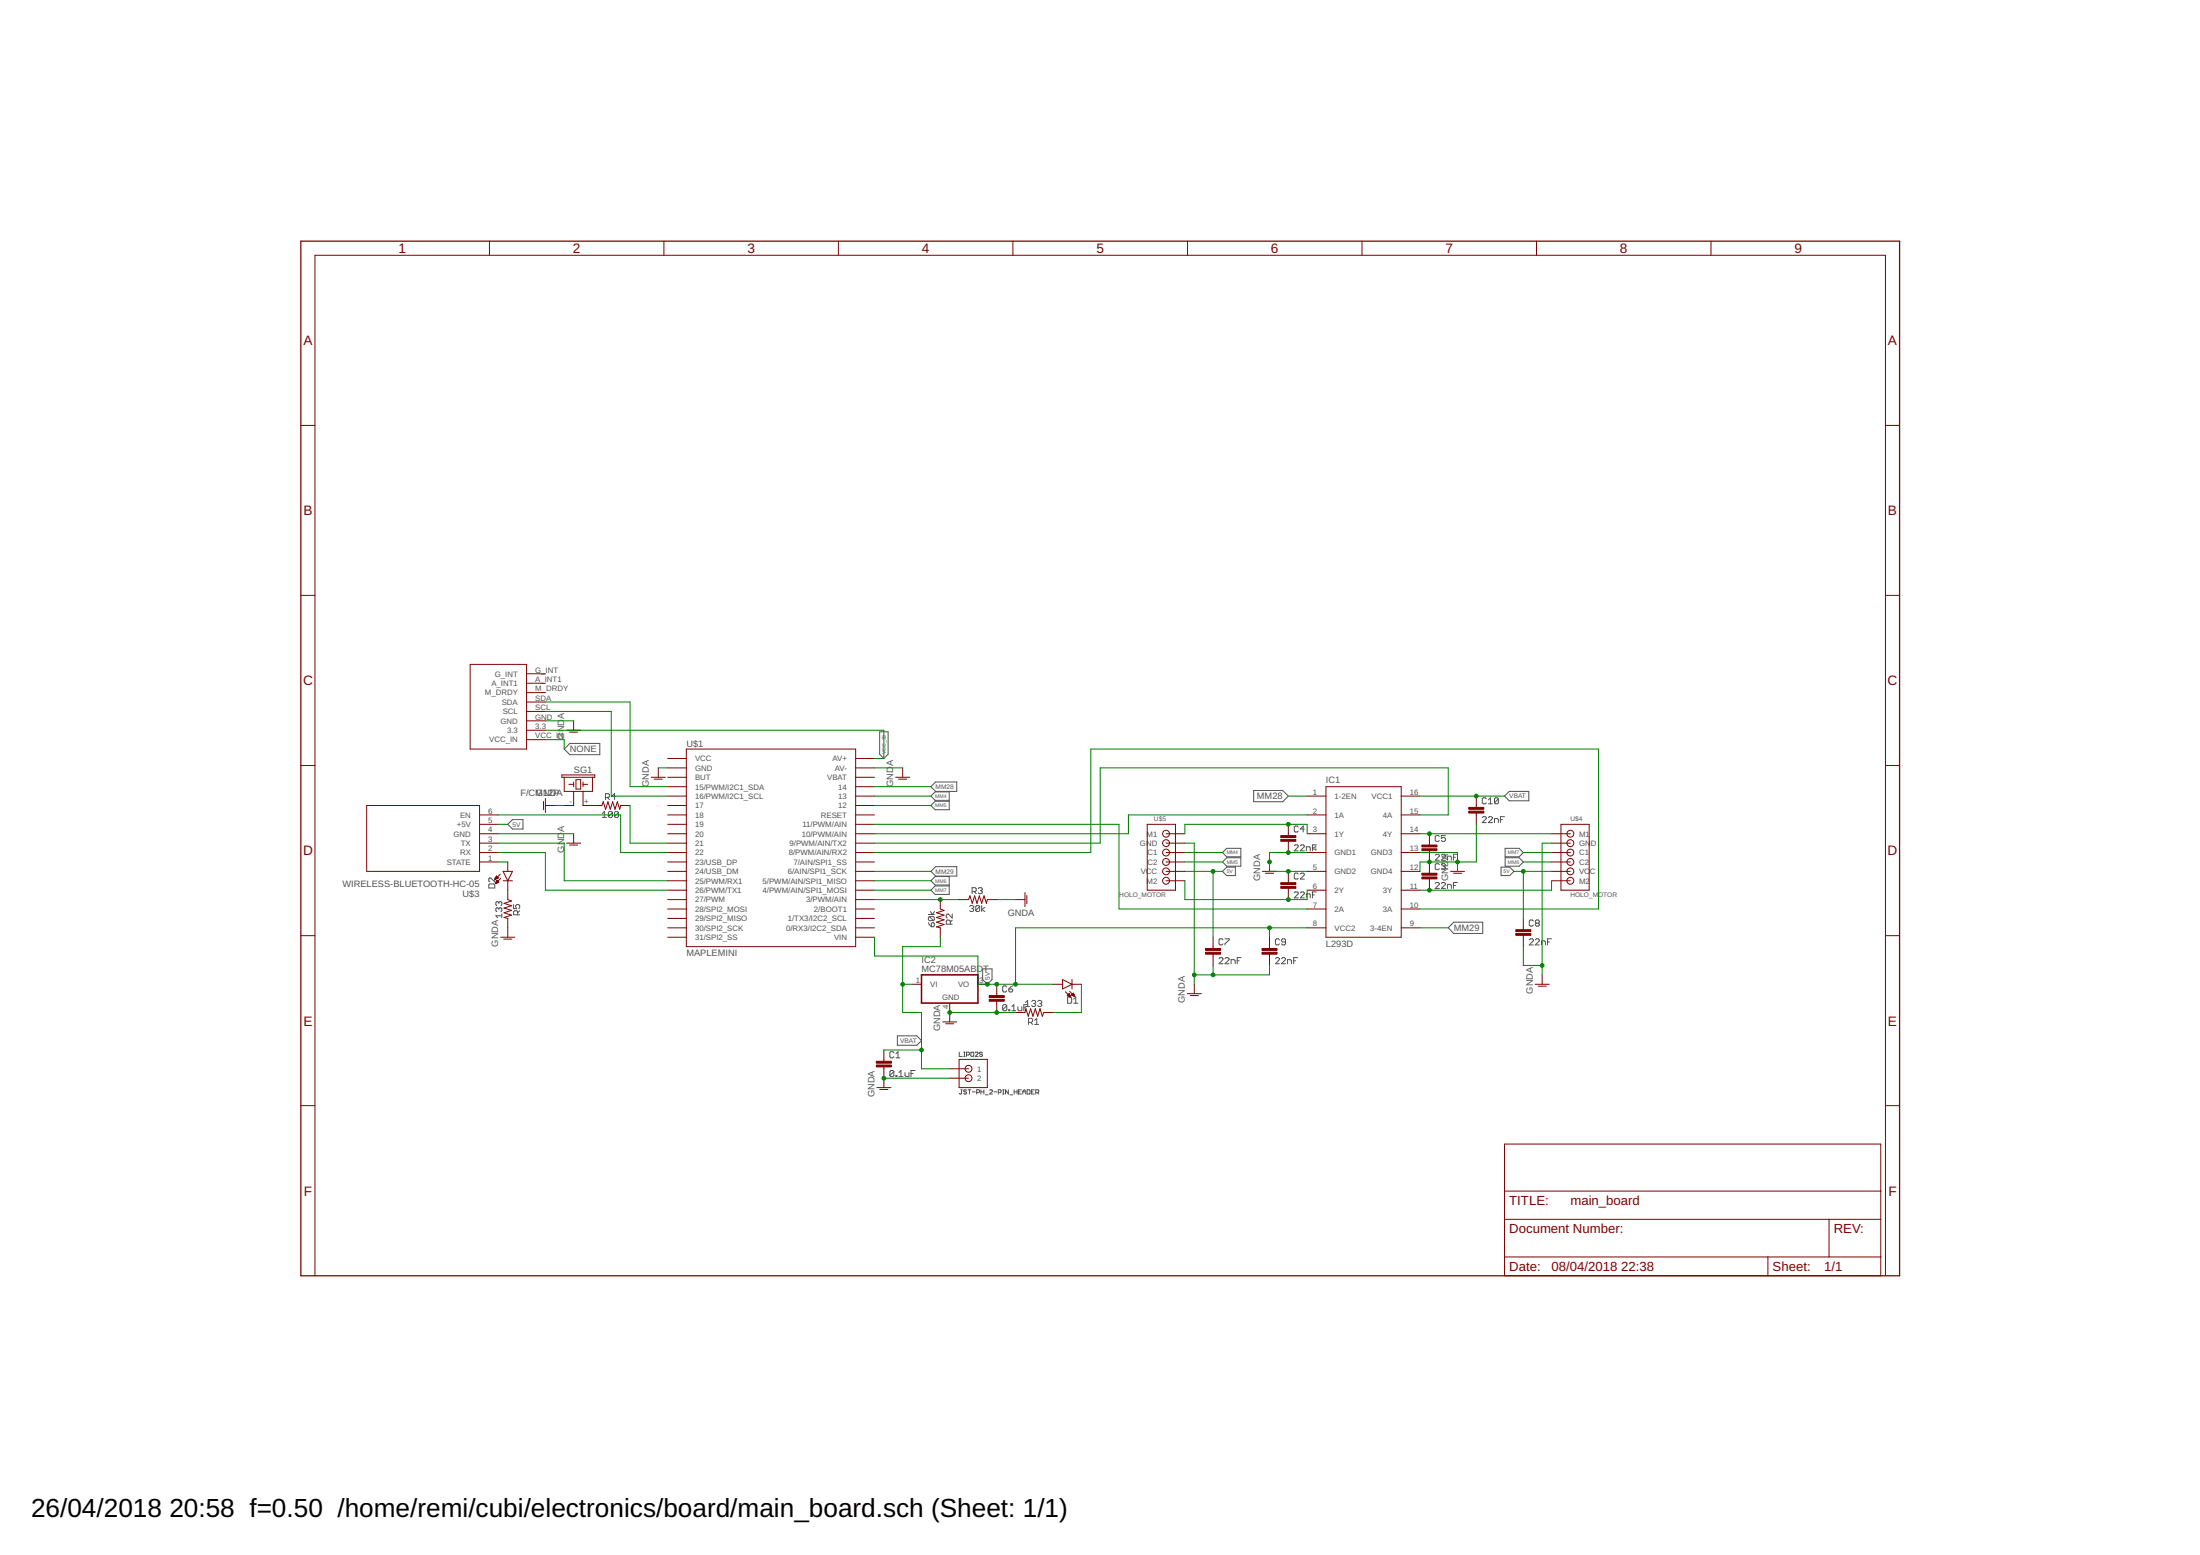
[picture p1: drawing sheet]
<svg xmlns="http://www.w3.org/2000/svg" width="297mm" height="210mm" viewBox="0 0 297 210" stroke-linecap="round" stroke-linejoin="round" font-family="sans-serif">
<g fill="none" stroke="#505050" stroke-width=".14">
<path d="M118.8 98.8h1.1v3l-.6 .6-.5-.6zM66.1 119.3h.6l.1 .2v.4h-.8v-.4zM66.8 118.5v.5l-.5-.5-.3 .1v.3l.1 .1M69.2 110.6h1.4v1.3h-1.4l-.6-.6zM76.2 101.1l.7-.7h4.1v1.5h-4.1zM81.3 109.8l.3-.3v.8M81.3 110.3h.6M81.7 107.7h.4l.2-.2v-.2l-.2-.2h-.4v.8M82 107.7l.3 .2M82.7 109.7v.5l-.2 .1h-.2l-.2-.1M82.7 109.7l-.2-.2h-.2l-.2 .2v.5M82.7 109.7l-.6 .5"/>
<path d="M83.1 107.5h-.6l.5-.4v.8M83.5 109.7v.5l-.1 .1h-.3l-.1-.1M83.5 109.7l-.1-.2h-.3l-.1 .2v.5M83.5 109.7l-.5 .5M125.7 106.2l.6-.6h2.9v1.2h-2.9zM125.7 107.5l.6-.6h1.9v1.1h-1.9zM125.7 108.7l.6-.5h1.9v1.1h-1.9zM125.7 118.9l.6-.6h1.9v1.2h-1.9zM126.3 117h2.9v1.3h-2.9l-.6-.7zM132.1 120l.1-.2h.3l.1 .2-.1 .2M165.1 117.6l.5-.5h1.2v1.1h-1.2zM165.1 116.4l.5-.6h1.9v1.1h-1.9z"/>
<path d="M165.1 115.1l.5-.6h1.9v1.2h-1.9zM169.3 106.7h3.9l.7 .8-.7 .7h-3.9zM174.8 114.2l.1-.2h.3l.1 .2v.1l-.5 .6h.5M175.3 118l-.1-.1h-.3l-.1 .1v.5l.1 .2h.3l.1-.2M175.3 111.6l-.1-.1h-.3l-.1 .1v.6l.1 .1h.3l.1-.1M175.6 114.2l.1-.2h.3l.1 .2v.1l-.5 .6h.5M175.6 118l.1-.1h.3l.1 .1v.1l-.5 .6h.5M176.1 111.9h-.5l.4-.4v.8M176.4 114.9v-.6h.4l.1 .1v.5M177.2 114.4h.3M177.7 114h-.5v.9M193.8 119.3l.1-.2h.3l.1 .2v.1l-.5 .5h.5"/>
<path d="M193.8 115.4l.1-.1h.3l.1 .1v.2l-.5 .5h.5M194.3 116.7l-.1-.1h-.3l-.1 .1v.6l.1 .1h.3l.1-.1M194.3 112.9l-.1-.1h-.3l-.1 .1v.6l.1 .1h.3l.1-.1M194.6 119.3l.1-.2h.3l.2 .2v.1l-.6 .5h.6M194.6 115.4l.1-.1h.3l.2 .1v.2l-.6 .5h.6M194.6 116.7l.1-.1h.3l.2 .1-.2 .3M194.9 117h.1M195 117l.2 .1v.2l-.2 .1h-.3l-.1-.1M195.2 112.8h-.6v.4l.3-.2 .3 .2v.3l-.2 .1h-.3l-.1-.1M195.4 116.1v-.5h.4l.2 .1v.4M195.4 119.9v-.5h.4l.2 .1v.4M196.2 119.5h.3"/>
<path d="M196.2 115.7h.3M196.8 119.1h-.6v.8M196.8 115.3h-.6v.8M200.1 110.4l.2-.2h.2l.2 .2v.1l-.6 .5h.6M200.7 107.8l-.2-.1h-.2l-.2 .1v.6l.2 .1h.2l.2-.1M201 110.4l.1-.2h.3l.1 .2v.1l-.5 .5h.5M201 108.5h.5M201 108l.2-.3v.8M201.8 111v-.5h.4l.1 .1v.4M202.3 107.8l-.1-.1h-.3l-.1 .1v.6M202.3 107.8v.6l-.1 .1h-.3l-.1-.1M202.3 107.8l-.5 .6"/>
<path d="M202.6 110.6h.3M202.7 117.1h1.1l.6 .5-.6 .6h-1.1zM203.1 110.2h-.5v.8M203.2 115.8h1.9l.6 .6-.6 .5h-1.9zM203.2 114.5h1.9l.6 .6-.6 .6h-1.9zM203.8 106.8h2.6v1.3h-2.6l-.7-.6zM67.4 121.8l.1-.1 .3 .1v.3l-.2 .2M67.4 122.7l.1-.2 .3 .2v.2l-.2 .2M67.4 122.7l-.2-.2-.2 .2v.2l.1 .2M67.4 121.8l-.2-.1-.2 .1v.3l.1 .2M67.4 121.8v.2M67.4 122.7v.1"/>
<path d="M67.8 123.6h-.8l.2 .3M67.8 123.3v.6M69.3 122.1v.6h.5l-.2-.3 .2-.3h.2l.2 .2v.2l-.2 .2M69.9 123.5v-.4l-.1-.2h-.3l-.2 .2v.4h.9M70.2 122.9l-.3 .3M121.2 139.8h2.6l.6 .7-.6 .6h-2.6zM125.3 124.5l.5 .6M125.3 123.4h.9M125.5 123.7h.5l.2 .2v.2l-.2 .2M125.5 123.7l-.2 .2v.2l.2 .2h.5M125.5 123.7l.5 .6M125.6 123l.3 .4 .3-.4"/>
<path d="M125.7 120.2l.6-.6h1.9v1.1h-1.9zM125.8 124.7l.1-.2 .3 .2v.2l-.2 .2h-.2zM128.3 124.8v-.5l-.1-.1h-.3l-.1 .1v.5h.8M128.6 123.4v.5l-.6-.5h-.1l-.1 .1v.3l.1 .1M128.6 124.2l-.3 .3M130.9 122.4l.2-.2h.2l.2 .2-.2 .2M131.2 122.6h.1M131.3 120.4h.4l.1-.2v-.2l-.1-.2h-.4v.8M131.3 122.6l.2 .2v.1l-.2 .1h-.2l-.2-.1M131.5 120.4l.3 .2M132.3 122.4l-.2-.2h-.2l-.2 .2v.5M132.3 122.4v.5l-.2 .1h-.2l-.2-.1"/>
<path d="M132.3 122.4l-.6 .5M132.4 120.2h.1M132.5 120.2l.1 .2v.1l-.1 .1h-.3l-.1-.1M132.5 122.2v.8M132.7 130.8h1.2v1.4l-.6 .7-.6-.7zM133 122.5l-.5 .3 .5 .2M135.9 133.2l-.1-.1h-.3l-.1 .1v.6l.1 .1h.3l.1-.1M135.9 135.8l-.1-.2h-.3l-.1 .2v.5M135.9 135.8v.5l-.1 .1h-.3l-.1-.1M135.9 135.8l-.5 .5M136.2 136.3h.1v.1h-.1zM136.2 133.5h.4l.1 .3-.1 .1h-.3l-.1-.1z"/>
<path d="M136.6 136.4h.5M136.6 135.9l.3-.3v.8M136.7 133.1l-.5 .4M137.4 135.9v.4l.2 .1h.4v-.5M138.2 136h.3M138.5 135.3l.2-.3v.9M138.5 135.9h.5M138.8 135.6h-.6v.8M138.9 138h.4l.1-.1v-.3l-.1-.1h-.4v.8M139.1 138l.3 .3M139.3 135.2l.1-.2h.3l.1 .2-.1 .3M139.6 135.5h.1"/>
<path d="M139.7 135.5l.1 .1-.1 .3h-.3l-.1-.2M139.7 137.7l.3-.2v.8M139.7 138.3h.5M140.1 135.2l.2-.2h.2l.2 .2-.2 .3M140.4 135.5h.1M140.5 135.5l.2 .1-.2 .3h-.2l-.2-.2M144.1 134.6h.5l.1 .1v.6l-.1 .1h-.5zM145 135.4h.5M145 134.9l.2-.3v.8M164.6 129.4l.1-.1h.3l.1 .1v.1l-.5 .6h.5M165.1 126.9l-.1-.2h-.3l-.1 .2v.5l.1 .2h.3l.1-.2M165.4 129.4l.1-.1h.3l.1 .1v.1l-.5 .6h.5"/>
<path d="M165.4 126.7h.5v.2l-.5 .5v.2M166.2 130.1v-.6h.4l.2 .2v.4M167 129.7h.3M167.6 129.3h-.6v.8M172.2 129.4l.1-.1h.3l.1 .1v.1l-.5 .6h.5M172.7 126.9l-.1-.2h-.3l-.1 .2v.5l.1 .2h.3l.1-.2M173 129.4l.2-.1h.2l.2 .1v.1l-.6 .6h.6M173.6 127.1h-.4l-.2-.1 .2-.3h.2l.2 .2v.5l-.2 .2h-.2l-.2-.2M173.8 130.1v-.6h.4l.2 .2v.4M174.7 129.7h.2M174.8 120.5l.1-.1h.3l.1 .1v.1l-.5 .6h.5M175.2 129.3h-.5v.8"/>
<path d="M175.6 120.5l.1-.1h.3l.1 .1v.1l-.5 .6h.5M176.4 121.2v-.6h.4l.1 .2v.4M177.2 120.8h.3M177.7 120.4h-.5v.8M196.3 124.5h3.9v1.5h-3.9l-.8-.8zM206.5 126.9l.1-.2h.3l.1 .2v.1l-.5 .6h.5M207 124.3l-.1-.1h-.3l-.1 .1v.6l.1 .1h.3l.1-.1M207.3 126.9l.1-.2h.3l.1 .2v.1l-.5 .6h.5M207.4 124.6l-.1-.1 .1-.3h.3l.1 .1-.1 .3M207.4 124.6l-.1 .1 .1 .3h.3l.1-.1-.1-.3M207.4 124.6h.3M208.1 127.6v-.6h.4l.2 .1v.5"/>
<path d="M208.9 127.1h.3M209.5 126.7h-.6v.9M120.7 142.1l-.2-.1h-.2l-.2 .1v.5l.2 .2h.2l.2-.2M120.7 144.7l-.2-.2h-.2l-.2 .2v.5M120.7 144.7v.5l-.2 .1h-.2l-.2-.1M120.7 144.7l-.6 .5M121 145.2h.1v.1h-.1zM121 142.8h.5M121 142.2l.2-.2v.8M121.4 145.3h.5M121.4 144.8l.2-.3v.8M122.2 144.8v.4l.1 .1h.4v-.5"/>
<path d="M123 144.9h.3M123.5 144.5h-.5v.8M129.5 142v.6h.4M129.7 147.1h.2M129.8 147.1v.5l-.1 .1-.2-.1M130.1 142.6h.2M130.1 142h.2M130.2 142v.6M130.5 147.2l-.1-.1-.3 .1 .1 .2h.2l.1 .1-.1 .2-.3-.1M130.5 142.4h.3l.1-.3-.4-.1v.6M130.7 147.1h.4M130.9 147.1v.6"/>
<path d="M131.1 142.1l.1-.1 .3 .1v.4l-.1 .1-.3-.1zM131.3 147.4h.4M131.7 142.1l.1-.1 .3 .1-.4 .5h.4M131.9 147.5h.3v-.3l-.3-.1v.6M132.4 147.4h.4M132.4 147.1v.6M132.7 142.1l-.2-.1-.3 .1 .2 .2 .3 .1-.2 .2-.3-.1M132.8 147.1v.6M133 147.8h.4M133.6 147.2l.1-.1 .3 .1-.4 .5h.4M134.2 147.4h.4M134.8 147.5h.3l.1-.1-.1-.3h-.3v.6"/>
<path d="M135.4 147.7h.2M135.4 147.1h.2M135.5 147.1v.6M136.1 147.1v.6l-.3-.6v.6M136.4 147.8h.3M136.9 147.4h.4M136.9 147.1v.6M137.3 147.1v.6M137.5 147.4h.2M137.9 147.1h-.4v.6h.4M138.1 147.4h.4M138.1 147.7v-.4l.2-.2 .2 .2v.4"/>
<path d="M138.7 147.1l.4 .1v.4l-.1 .1h-.3zM139.3 147.4h.2M139.7 147.1h-.4v.6h.4M139.8 147.5h.3l.2-.3-.5-.1v.6M140 147.5l.3 .2"/>
</g>
<g fill="none" stroke="#800000" stroke-width=".14">
<path d="M66.1 32.6v1.9M89.6 32.6v1.9M113.2 32.6v1.9M136.8 32.6v1.9M160.3 32.6v1.9M183.9 32.6v1.9M207.5 32.6v1.9M231 32.6v1.9M40.6 57.4h1.9M254.6 57.4h1.9M40.6 80.4h1.9M63.5 89.7h7.6v11.4h-7.6z"/>
<path d="M71.1 99.8h2.5M71.1 98.6h2.5M71.1 97.3h2.5M71.1 96h2.5M71.1 94.8h2.5M71.1 93.5h2.5M71.1 92.2h2.5M71.1 91h2.5M76.5 98.6h1.9M76.9 98.8h1.1M77.4 97.3v1.3M254.6 80.4h1.9"/>
<path d="M40.6 103.3h1.9M49.5 108.7h15.2v8.9h-15.2zM64.7 110h2.6M64.7 111.3h2.6M64.7 112.5h2.6M64.7 113.8h2.6M64.7 115.1h2.6M64.7 116.4h2.6M66.8 118.7h.1M66.9 118.6h.1M66.9 118.6h.2M66.9 118.5h.3"/>
<path d="M66.9 119.3h.1M66.9 118.5h.4M66.9 119.2h.2M67 118.4h.2M67 119.2h.2M67 119.1h.3M67 118.4h.1M67 118.3h.1M67 119h.3M67 118.3l.3 .2-.5 .2zM67 119h.2M67 118.9h.2"/>
<path d="M67.1 118.9h.1M67.1 118.8l.3 .3-.5 .2zM67.5 118l-.7 .7M67.6 118.6l-.7 .7M67.9 117.6h1.3l-.6 1.3zM67.9 118.9h1.3M68.6 116.4v1.2M68.6 118.9v2.5l.5 .2-1 .3 1 .4-1 .3 1 .3-1 .3 1 .3-1 .3 .5 .2v2.5M73.4 108.2v1.1M73.6 108.7h1.3M73.6 107.8v1.9M75.9 104.6h4.4v.3h-4.4z"/>
<path d="M76.2 104.9v1.9h3.8v-1.9M76.5 113.8h1.9M76.8 105.9h.6M76.9 114.1h1.1M77.4 106.8v1.9h-1.2M77.4 105.6v.6M77.4 112.5v1.3M77.8 105.2h.6v1.3h-.6zM78.7 106.8v1.9h2.6l.1-.5 .4 1 .3-1 .3 1 .3-1 .3 1 .4-1 .3 1 .1-.5h1.3M78.7 105.9h.7M78.7 105.6v.6M87.9 104.9h1.9"/>
<path d="M88.3 105.2h1.1M88.9 103.7v1.2M90.1 102.4h2.6M90.1 103.7h2.6M90.1 104.9h2.6M90.1 106.2h2.6M90.1 107.5h2.6M90.1 108.7h2.6M90.1 110h2.6M90.1 111.3h2.6M90.1 112.5h2.6M90.1 113.8h2.6"/>
<path d="M90.1 115.1h2.6M90.1 116.4h2.6M90.1 117.6h2.6M90.1 118.9h2.6M92.7 101.1h22.8v26.7h-22.8zM115.5 102.4h2.6M115.5 103.7h2.6M115.5 104.9h2.6M115.5 106.2h2.6M115.5 107.5h2.6M115.5 108.7h2.6M115.5 110h2.6"/>
<path d="M115.5 111.3h2.6M115.5 112.5h2.6M115.5 113.8h2.6M115.5 115.1h2.6M115.5 116.4h2.6M115.5 117.6h2.6M115.5 118.9h2.6M120.9 104.9h1.9M121.3 105.2h1.1M121.9 103.7v1.2M154.9 111.3h3.8v8.9h-3.8zM157.4 112.5h2.6"/>
<path d="M157.4 113.8h2.6M157.4 115.1h2.6M157.4 116.4h2.6M157.4 117.6h2.6M157.4 118.9h2.6M170.5 117.6h1.9M170.9 117.9h1.1M171.4 116.4v1.2M173.9 111.3v1.5M173.9 113.6v1.5M173.9 117.6v1.5M173.9 119.9v1.5"/>
<path d="M176.5 107.5h2.5M176.5 110h2.5M176.5 112.5h2.5M176.5 115.1h2.5M176.5 117.6h2.5M179 106.2h10.2v20.3h-10.2zM189.2 107.5h2.5M189.2 110h2.5M189.2 112.5h2.5M189.2 115.1h2.5M189.2 117.6h2.5M193 112.5v1.6"/>
<path d="M193 114.8v3.1M193 118.6v1.6M195.9 117.6h1.8M196.3 117.9h1M196.8 116.4v1.2M199.3 107.5v1.5M199.3 109.7v1.6M209.5 112.5h2.5M209.5 113.8h2.5M209.5 115.1h2.5M209.5 116.4h2.5M209.5 117.6h2.5"/>
<path d="M209.5 118.9h2.5M210.8 111.3h3.8v8.9h-3.8zM254.6 103.3h1.9M40.6 126.3h1.9M67.6 126.5h1.9M68 126.8h1.1M90.1 120.2h2.6M90.1 121.4h2.6M90.1 122.7h2.6M90.1 124h2.6M90.1 125.2h2.6M90.1 126.5h2.6"/>
<path d="M115.5 120.2h2.6M115.5 121.4h2.6M115.5 122.7h2.6M115.5 124h2.6M115.5 125.2h2.6M115.5 126.5h2.6M123.1 132.9h1.3M127 121.4v1.3l.5 .2-1.1 .3 1.1 .3-1.1 .3 1.1 .4-1.1 .3 1.1 .3-1.1 .3 .6 .1v1.3M127.3 137.9h1.9M127.7 138.2h1.1M128.2 135.4v2.5M129.5 121.4h1.3l.2-.5 .3 1 .3-1 .3 1 .3-1 .3 1 .4-1 .3 1 .1-.5h1.3"/>
<path d="M132 132.9h1.3M134.6 132.9v1.5M134.6 135.1v1.6M137.1 121.4h1.3M137.1 136.7h1.3l.1-.5 .3 1 .3-1 .4 1 .3-1 .3 1 .3-1 .3 1 .2-.5h1.3M138.4 120.5v1.9M138.6 120.9v1.1M142.2 132.9h1.3M143.5 132.2l1.2 .7-1.2 .6zM143.8 133.9l.7 .7M144.1 134.4h.4M144.2 134.4h.3"/>
<path d="M144.2 134.3h.2M144.3 134.5h.2M144.3 134.2h.1M144.4 134.1l-.3 .3 .4 .2M144.4 134.1l.1 .5M144.4 134.5h.1M144.4 134.1h.1M144.4 133.8l.7 .7M144.5 134.5h.1M144.7 134.3h.3M144.7 134.3l.4 .2M144.7 134.3l.2-.2 .2 .4"/>
<path d="M144.7 132.2v1.3M144.7 132.9h1.3M144.8 134.2h.2M144.8 134.4h.3M144.9 134.1h.1M144.9 134.4h.2M145 134.5h.1M145.1 134.5h.1M160.3 134.1h1.9M160.7 134.4h1.1M161.2 132.9v1.2M163.8 126.5v1.5"/>
<path d="M163.8 128.8v1.5M171.4 126.5v1.5M171.4 128.8v1.5M176.5 120.2h2.5M176.5 122.7h2.5M176.5 125.2h2.5M189.2 120.2h2.5M189.2 122.7h2.5M189.2 125.2h2.5M205.7 124v1.5M205.7 126.3v1.5M207.3 132.9h1.9"/>
<path d="M207.7 133.1h1.1M208.2 131.6v1.3M254.6 126.3h1.9M40.6 149.2h1.9M118.4 146.8h1.9M118.8 147.1h1.1M119.3 141.7v1.6M119.3 144v2.8M128.2 144.3h2.6M128.2 145.5h2.6M129.5 143h3.8v3.8h-3.8zM203.1 154.4h50.8v17.8h-50.8z"/>
<path d="M254.6 149.2h1.9M42.5 172.2v-137.7h212.1v137.7M203.1 164.6h50.8M203.1 169.7h50.8M203.1 160.8h50.8M238.7 169.7v2.5M247 164.6v5.1"/>
<circle cx="157.4" cy="118.9" r=".47"/>
<circle cx="157.4" cy="112.5" r=".47"/>
<circle cx="157.4" cy="115.1" r=".47"/>
<circle cx="157.4" cy="113.8" r=".47"/>
<circle cx="157.4" cy="117.6" r=".47"/>
<circle cx="157.4" cy="116.4" r=".47"/>
<circle cx="212" cy="116.4" r=".47"/>
<circle cx="212" cy="112.5" r=".47"/>
<circle cx="212" cy="113.8" r=".47"/>
<circle cx="212" cy="115.1" r=".47"/>
<circle cx="212" cy="118.9" r=".47"/>
<circle cx="212" cy="117.6" r=".47"/>
<circle cx="130.8" cy="144.3" r=".47"/>
<circle cx="130.8" cy="145.5" r=".47"/>
</g>
<path d="M40.6 32.6h215.9v139.6h-215.9z" fill="none" stroke="#800000" stroke-width=".17"/>
<g fill="#800000" stroke="#800000" stroke-width=".14">
<path d="M118.3 143.8h2.1v.2h-2.1z"/>
<path d="M118.3 143.3h2.1v.2h-2.1z"/>
<path d="M172.9 119.7h2.1v.2h-2.1z"/>
<path d="M172.9 119.1h2.1v.3h-2.1z"/>
<path d="M192 118.4h2v.2h-2z"/>
<path d="M192 117.9h2v.2h-2z"/>
<path d="M172.9 113.3h2.1v.3h-2.1z"/>
<path d="M172.9 112.8h2.1v.3h-2.1z"/>
<path d="M192 114.6h2v.2h-2z"/>
<path d="M192 114.1h2v.2h-2z"/>
<path d="M133.6 134.9h2v.2h-2z"/>
<path d="M133.6 134.4h2v.2h-2z"/>
<path d="M162.8 128.5h2v.3h-2z"/>
<path d="M162.8 128h2v.3h-2z"/>
<path d="M204.7 126h2v.3h-2z"/>
<path d="M204.7 125.5h2v.3h-2z"/>
<path d="M170.4 128.5h2v.3h-2z"/>
<path d="M170.4 128h2v.3h-2z"/>
<path d="M198.3 109.5h2v.2h-2z"/>
<path d="M198.3 109h2v.2h-2z"/>
</g>
<path d="M124.4 131.6h7.6v3.8h-7.6z" fill="none" stroke="#800000" stroke-width=".21"/>
<g fill="none" stroke="#008000" stroke-width=".14">
<path d="M73.6 99.8h2.6v1.3M73.6 96h8.9v11.5h7.6M73.6 94.8h11.5v11.4h5M73.6 98.6h45.7v3.8h-1.2M73.6 97.3h3.8M67.3 111.3h1.3M67.3 115.1h6.3v5.1h16.5M67.3 110h16.5v5.1h6.3M67.3 113.8h8.9v5.1h13.9M67.3 116.4h1.3M67.3 112.5h10.1M74.9 108.7h1.3"/>
<path d="M85.1 108.7v5.1h5M88.9 103.7h1.2M118.1 111.3h33v11.4h25.4M118.1 117.6h7.6M118.1 115.1h29.2v-14h68.5v21.6h-24.1M118.1 118.9h7.6M118.1 107.5h7.6M118.1 106.2h7.6M118.1 108.7h7.6M118.1 103.7h3.8M160 112.5v-1.2h16.5v1.2M160 117.6h5.1"/>
<path d="M160 115.1h5.1M160 113.8h1.2v19.1M160 118.9v2.5h16.5v-1.2M160 116.4h5.1M163.8 117.6v8.9M173.9 107.5h2.6M176.5 115.1h-5.1v2.5h5.1M176.5 110h-24.1v2.5h-34.3M191.7 115.1h5.1v2.5M191.7 110h3.8v-6.3h-47v10.1h-30.4M191.7 107.5h11.4M191.7 112.5h17.8"/>
<path d="M199.3 111.3v5.1h-7.6v1.2M204.4 117.6h5.1M205.7 117.6v6.4M205.7 115.1h3.8M205.7 116.4h3.8M209.5 118.9v1.3h-17.8M209.5 113.8h-1.3v17.8M118.1 126.5v2.6h13.9v3.8h10.2M118.1 120.2h7.6M118.1 121.4h11.4M121.9 132.9h1.2M127 126.5v1.3h-5.1v8.9h2.5v7.6h3.8"/>
<path d="M128.2 136.7h8.9M134.6 121.4h2.5M146 132.9v3.8h-3.8M163.8 130.3v1.3M171.4 125.2v1.3M171.4 130.3v1.3h-10.2M176.5 125.2h-39.4v7.7M191.7 125.2h3.8M205.7 127.8v2.5h2.5M119.3 141.7h5.1M119.3 145.5h8.9"/>
</g>
<g fill="#008000" stroke="#008000" stroke-width=".14">
<circle cx="137.1" cy="132.9" r=".25"/>
<circle cx="134.6" cy="132.9" r=".25"/>
<circle cx="133.3" cy="132.9" r=".25"/>
<circle cx="171.4" cy="125.2" r=".25"/>
<circle cx="163.8" cy="117.6" r=".25"/>
<circle cx="205.7" cy="117.6" r=".25"/>
<circle cx="127" cy="121.4" r=".25"/>
<circle cx="173.9" cy="111.3" r=".25"/>
<circle cx="173.9" cy="121.4" r=".25"/>
<circle cx="193" cy="112.5" r=".25"/>
<circle cx="193" cy="120.2" r=".25"/>
<circle cx="124.4" cy="141.7" r=".25"/>
<circle cx="121.9" cy="132.9" r=".25"/>
<circle cx="199.3" cy="107.5" r=".25"/>
<circle cx="119.3" cy="145.5" r=".25"/>
<circle cx="196.8" cy="116.4" r=".25"/>
<circle cx="193" cy="116.4" r=".25"/>
<circle cx="171.4" cy="116.4" r=".25"/>
<circle cx="173.9" cy="117.6" r=".25"/>
<circle cx="173.9" cy="115.1" r=".25"/>
<circle cx="161.2" cy="131.6" r=".25"/>
<circle cx="163.8" cy="131.6" r=".25"/>
<circle cx="134.6" cy="136.7" r=".25"/>
<circle cx="128.2" cy="136.7" r=".25"/>
<circle cx="208.2" cy="130.3" r=".25"/>
</g>
<g font-size="3.5">
<text x="4.2" y="204.7">26/04/2018</text>
<text x="22.9" y="204.7">20:58 f=0.50 /home/remi/cubi/electronics/board/main_board.sch (Sheet: 1/1)</text>
</g>
<g font-size="1.8" fill="#800000">
<text x="53.8" y="34.2">1</text>
<text x="77.4" y="34.2">2</text>
<text x="100.9" y="34.2">3</text>
<text x="124.5" y="34.2">4</text>
<text x="148" y="34.2">5</text>
<text x="171.6" y="34.2">6</text>
<text x="195.2" y="34.2">7</text>
<text x="218.7" y="34.2">8</text>
<text x="242.3" y="34.2">9</text>
<text x="41" y="46.6">A</text>
<text x="254.9" y="46.6">A</text>
<text x="41" y="69.6">B</text>
<text x="254.9" y="69.6">B</text>
<text x="40.9" y="92.5">C</text>
<text x="254.9" y="92.5">C</text>
<text x="40.9" y="115.5">D</text>
<text x="254.9" y="115.5">D</text>
<text x="41" y="138.4">E</text>
<text x="254.9" y="138.4">E</text>
<text x="41" y="161.4">F</text>
<text x="255" y="161.4">F</text>
<text x="203.8" y="162.7">TITLE:</text>
<text x="203.8" y="166.5">Document Number:</text>
<text x="212" y="162.7">main_board</text>
<text x="247.6" y="166.5">REV:</text>
<text x="203.8" y="171.6">Date:</text>
<text x="209.5" y="171.6">08/04/2018</text>
<text x="218.9" y="171.6">22:38</text>
<text x="239.3" y="171.6">Sheet:</text>
<text x="246.3" y="171.6">1/1</text>
</g>
<g font-size="1.2" fill="#505050">
<text x="76.2" y="99.8" transform="rotate(-90 76.2 99.8)">GND</text>
<text x="76.2" y="97.1" transform="rotate(-90 76.2 97.1)">A</text>
<text x="76.9" y="101.6">NONE</text>
<text x="92.7" y="100.8">U$1</text>
<text x="70.3" y="107.5">F/CM12P</text>
<text x="72.4" y="107.5">GNDA</text>
<text x="77.5" y="104.3">SG1</text>
<text x="87.6" y="106.2" transform="rotate(-90 87.6 106.2)">GNDA</text>
<text x="120.6" y="106.2" transform="rotate(-90 120.6 106.2)">GND</text>
<text x="120.6" y="103.4" transform="rotate(-90 120.6 103.4)">A</text>
<text x="169.7" y="107.9">MM28</text>
<text x="179" y="105.7">IC1</text>
<text x="76.2" y="112.3" transform="rotate(-90 76.2 112.3)">A</text>
<text x="46.2" y="119.8">WIRELESS-BLUETOOTH-HC-05</text>
<text x="76.2" y="115.1" transform="rotate(-90 76.2 115.1)">GND</text>
<text x="170.1" y="118.9" transform="rotate(-90 170.1 118.9)">GNDA</text>
<text x="195.5" y="118.9" transform="rotate(-90 195.5 118.9)">GND</text>
<text x="195.5" y="116.1" transform="rotate(-90 195.5 116.1)">A</text>
<text x="62.5" y="121">U$3</text>
<text x="136.1" y="123.6">GNDA</text>
<text x="196.3" y="125.7">MM29</text>
<text x="67.3" y="127.8" transform="rotate(-90 67.3 127.8)">GNDA</text>
<text x="92.7" y="129">MAPLEMINI</text>
<text x="124.4" y="131.3">MC78M05ABDT</text>
<text x="124.4" y="130">IC2</text>
<text x="179" y="127.8">L293D</text>
<text x="160" y="135.4" transform="rotate(-90 160 135.4)">GNDA</text>
<text x="207" y="134.1" transform="rotate(-90 207 134.1)">GNDA</text>
<text x="127" y="139.2" transform="rotate(-90 127 139.2)">GNDA</text>
<text x="118.1" y="148.1" transform="rotate(-90 118.1 148.1)">GNDA</text>
</g>
<g font-size="1.1" fill="#505050">
<text x="65.5" y="93.9">M_DRDY</text>
<text x="66.3" y="92.6">A_INT1</text>
<text x="66.8" y="91.3">G_INT</text>
<text x="67.7" y="95.1">SDA</text>
<text x="72.3" y="95.9">SCL</text>
<text x="72.3" y="94.6">SDA</text>
<text x="72.3" y="93.3">M_DRDY</text>
<text x="72.3" y="92">A_INT1</text>
<text x="72.3" y="90.8">G_INT</text>
<text x="66.1" y="100.2">VCC_IN</text>
<text x="67.6" y="97.7">GND</text>
<text x="67.9" y="96.4">SCL</text>
<text x="68.5" y="99">3.3</text>
<text x="72.3" y="99.7">VCC_IN</text>
<text x="72.3" y="98.4">3.3</text>
<text x="72.3" y="97.1">GND</text>
<text x="93.8" y="102.8">VCC</text>
<text x="93.8" y="104">GND</text>
<text x="93.8" y="105.3">BUT</text>
<text x="93.8" y="106.6">15/PWM/I2C1_SDA</text>
<text x="93.8" y="107.8">16/PWM/I2C1_SCL</text>
<text x="111.7" y="105.3">VBAT</text>
<text x="112.4" y="102.8">AV+</text>
<text x="112.7" y="104">AV-</text>
<text x="113.2" y="106.6">14</text>
<text x="113.2" y="107.8">13</text>
<text x="177.3" y="107.3">1</text>
<text x="180.2" y="107.8">1-2EN</text>
<text x="185.2" y="107.8">VCC1</text>
<text x="190.3" y="107.3">16</text>
<text x="61.2" y="112.9">GND</text>
<text x="61.7" y="111.7">+5V</text>
<text x="62.1" y="110.4">EN</text>
<text x="65.9" y="113.6">3</text>
<text x="65.9" y="112.4">4</text>
<text x="65.9" y="111.1">5</text>
<text x="65.9" y="109.8">6</text>
<text x="76.9" y="108.6">-</text>
<text x="78.9" y="108.6">+</text>
<text x="93.8" y="109.1">17</text>
<text x="93.8" y="110.4">18</text>
<text x="93.8" y="111.7">19</text>
<text x="93.8" y="112.9">20</text>
<text x="108.2" y="112.9">10/PWM/AIN</text>
<text x="108.3" y="111.7">11/PWM/AIN</text>
<text x="110.8" y="110.4">RESET</text>
<text x="113.2" y="109.1">12</text>
<text x="154.8" y="112.9">M1</text>
<text x="177.3" y="109.8">2</text>
<text x="177.3" y="112.4">3</text>
<text x="180.2" y="110.4">1A</text>
<text x="180.2" y="112.9">1Y</text>
<text x="186.7" y="110.4">4A</text>
<text x="186.7" y="112.9">4Y</text>
<text x="190.3" y="109.8">15</text>
<text x="190.3" y="112.4">14</text>
<text x="213.2" y="112.9">M1</text>
<text x="60.3" y="116.7">STATE</text>
<text x="62.1" y="115.5">RX</text>
<text x="62.2" y="114.2">TX</text>
<text x="65.9" y="116.2">1</text>
<text x="65.9" y="114.9">2</text>
<text x="93.8" y="114.2">21</text>
<text x="93.8" y="115.5">22</text>
<text x="93.8" y="116.7">23/USB_DP</text>
<text x="93.8" y="118">24/USB_DM</text>
<text x="93.8" y="119.3">25/PWM/RX1</text>
<text x="103" y="119.3">5/PWM/AIN/SPI1_MISO</text>
<text x="106.4" y="118">6/AIN/SPI1_SCK</text>
<text x="106.5" y="115.5">8/PWM/AIN/RX2</text>
<text x="106.6" y="114.2">9/PWM/AIN/TX2</text>
<text x="107.1" y="116.7">7/AIN/SPI1_SS</text>
<text x="153.9" y="114.2">GND</text>
<text x="154" y="118">VCC</text>
<text x="154.8" y="119.3">M2</text>
<text x="154.9" y="115.5">C1</text>
<text x="154.9" y="116.7">C2</text>
<text x="177.3" y="114.9">4</text>
<text x="177.3" y="117.4">5</text>
<text x="177.3" y="120">6</text>
<text x="180.2" y="115.5">GND1</text>
<text x="180.2" y="118">GND2</text>
<text x="185.1" y="115.5">GND3</text>
<text x="185.1" y="118">GND4</text>
<text x="190.3" y="114.9">13</text>
<text x="190.3" y="117.4">12</text>
<text x="190.3" y="120">11</text>
<text x="213.2" y="114.2">GN</text>
<text x="213.2" y="115.5">C1</text>
<text x="213.2" y="116.7">C2</text>
<text x="213.2" y="118">VC</text>
<text x="213.2" y="119.3">M2</text>
<text x="214.7" y="118">C</text>
<text x="214.8" y="114.2">D</text>
<text x="93.8" y="120.5">26/PWM/TX1</text>
<text x="93.8" y="121.8">27/PWM</text>
<text x="93.8" y="123.1">28/SPI2_MOSI</text>
<text x="93.8" y="124.3">29/SPI2_MISO</text>
<text x="93.8" y="125.6">30/SPI2_SCK</text>
<text x="103" y="120.5">4/PWM/AIN/SPI1_MOSI</text>
<text x="106.1" y="125.6">0/RX3/I2C2_SDA</text>
<text x="106.4" y="124.3">1/TX3/I2C2_SCL</text>
<text x="108.8" y="121.8">3/PWM/AIN</text>
<text x="109.9" y="123.1">2/BOOT1</text>
<text x="177.3" y="122.5">7</text>
<text x="177.3" y="125.1">8</text>
<text x="180.2" y="120.5">2Y</text>
<text x="180.2" y="123.1">2A</text>
<text x="180.2" y="125.6">VCC2</text>
<text x="185" y="125.6">3-4EN</text>
<text x="186.7" y="120.5">3Y</text>
<text x="186.7" y="123.1">3A</text>
<text x="190.3" y="122.5">10</text>
<text x="190.3" y="125.1">9</text>
<text x="93.8" y="126.9">31/SPI2_SS</text>
<text x="112.6" y="126.9">VIN</text>
<text x="123.7" y="132.7">1</text>
<text x="125.6" y="133.2">VI</text>
<text x="127.2" y="135">GND</text>
<text x="128.1" y="136.2" transform="rotate(-90 128.1 136.2)">4</text>
<text x="129.3" y="133.2">VO</text>
<text x="132.2" y="132.7">3</text>
<text x="131.9" y="144.7">1</text>
<text x="131.9" y="145.9">2</text>
</g>
<g font-size=".9" fill="#505050">
<text x="126.3" y="106.5">MM28</text>
<text x="203.8" y="107.8">VBAT</text>
<text x="69.2" y="111.6">5V</text>
<text x="155.8" y="110.9">U$5</text>
<text x="212" y="110.9">U$4</text>
<text x="126.3" y="117.9">MM29</text>
<text x="151.1" y="121">HOLO_MOTOR</text>
<text x="212" y="121">HOLO_MOTOR</text>
<text x="133.6" y="132.2" transform="rotate(-90 133.6 132.2)">5V</text>
<text x="121.5" y="140.8">VBAT</text>
</g>
<g font-size=".7" fill="#505050">
<text x="119.6" y="101.8" transform="rotate(-90 119.6 101.8)">VCC_33</text>
<text x="126.3" y="107.7">MM4</text>
<text x="126.3" y="109">MM5</text>
<text x="126.3" y="119.1">MM6</text>
<text x="165.6" y="117.9">5V</text>
<text x="165.6" y="115.3">MM4</text>
<text x="165.6" y="116.6">MM5</text>
<text x="203" y="117.9">5V</text>
<text x="203.6" y="115.3">MM7</text>
<text x="203.6" y="116.6">MM6</text>
<text x="126.3" y="120.4">MM7</text>
</g>
</svg>
